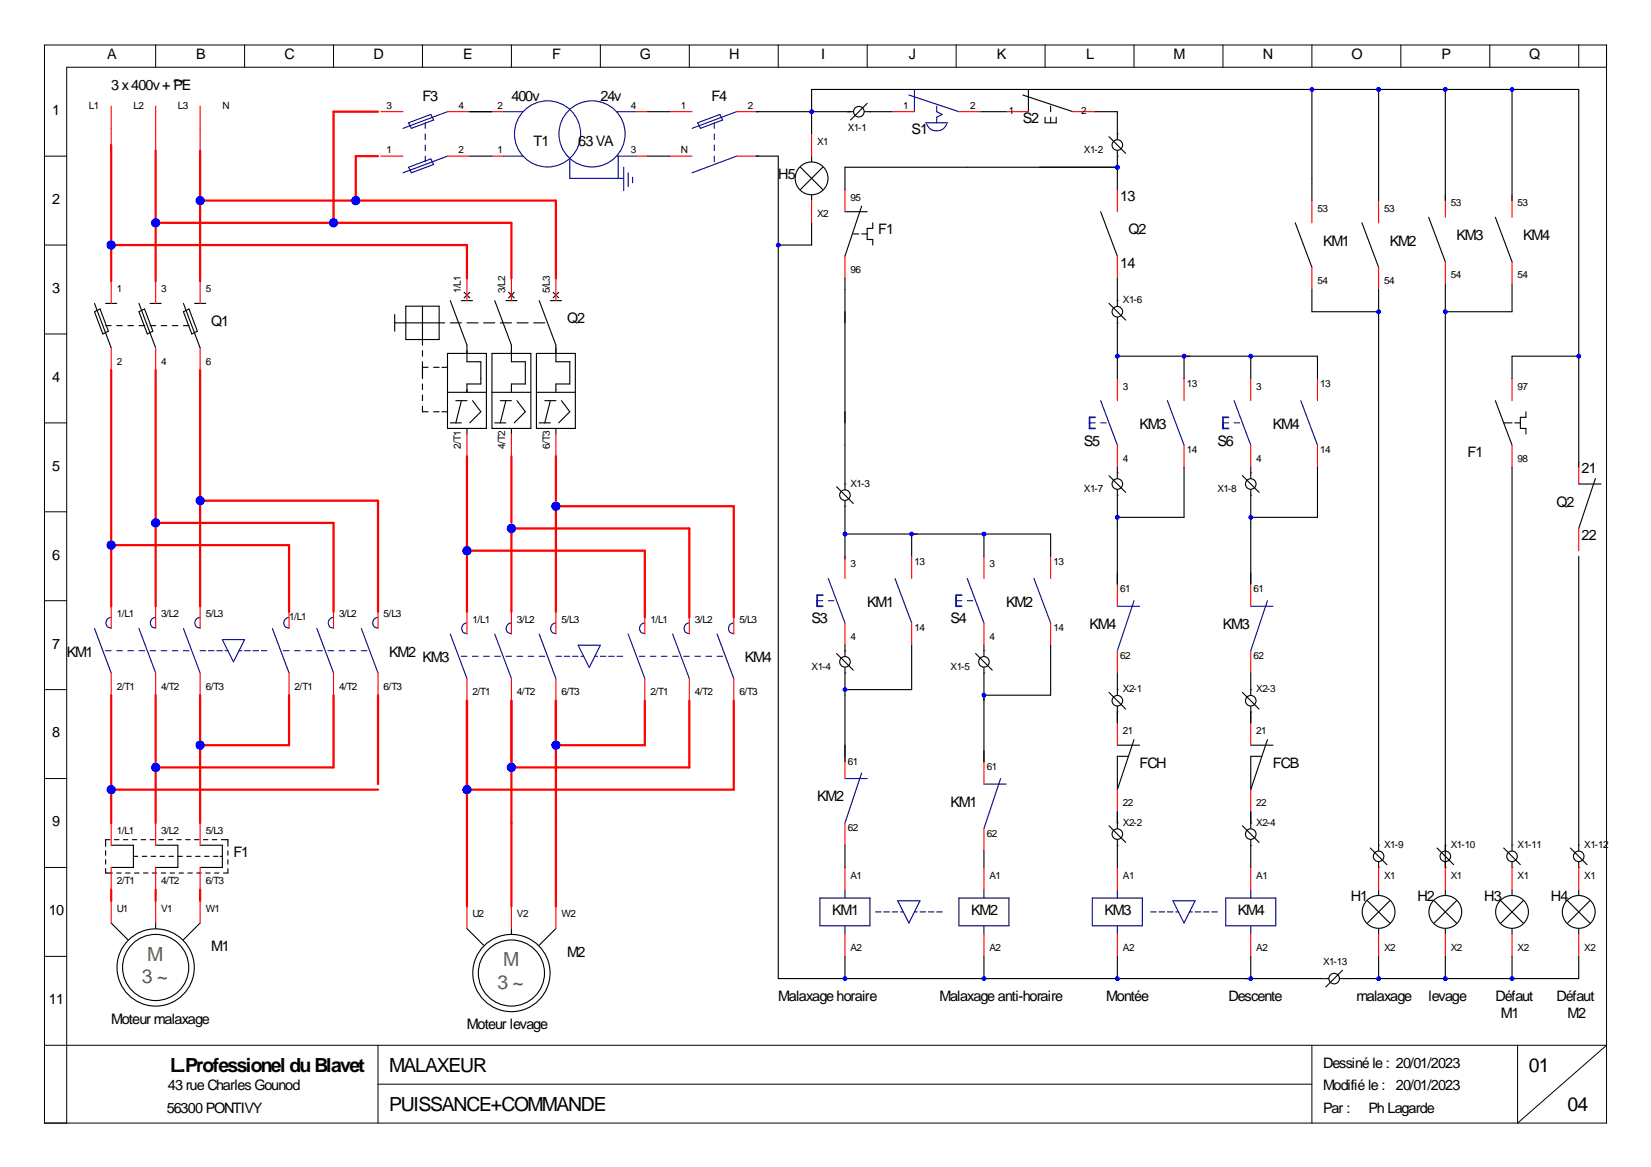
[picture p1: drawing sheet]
<svg xmlns="http://www.w3.org/2000/svg" width="297mm" height="210mm" viewBox="0 0 297 210" stroke-linecap="round" stroke-linejoin="round" font-family="sans-serif">
<g fill="none" stroke="#000" stroke-width=".18">
<path d="M8 8.1h281v194h-281zM28 8.1v4M44 8.1v4M60 8.1v4M76 8.1v4M92 8.1v4M108 8.1v4M124 8.1v4M140 8.1v4M156 8.1v4M172 8.1v4M188 8.1v4"/>
<path d="M204 8.1v4M220 8.1v4M236 8.1v4M252 8.1v4M268 8.1v4M284 8.1v4M289 12.1h-277v190M8 28.1h4M8 44.1h4M8 60.1h4M8 76.1h4M8 92.1h4"/>
<path d="M8 108.1h4M8 124.1h4M8 140.1h4M8 156.1h4M8 172.1h4M8 188.1h281l-16 14v-14M68 188.1v14M68 195.1h168M236 188.1v14"/>
</g>
<g fill="none" stroke="#f00" stroke-width=".2">
<path d="M20 19.1v8M28 19.1v8M36 19.1v8M68.5 20.1h4M68.5 28.1h4M80.5 20.1h4M80.5 28.1h4M88.5 20.1h2M88.5 28.1h2M114.5 20.1h2M114.5 28.1h2M120.5 20.1h4"/>
<path d="M120.5 28.1h4M132.5 20.1h4M132.5 28.1h4M146 24.1v4M146 36.1v4M152 34.1v4M152.5 20.1h.1M156.5 20.1h.1M160.5 20.1h4M172.5 20.1h4M181 20.1h4M193 20.1h4"/>
<path d="M201 24.1h.1M201 28.1h.1M201 34.1v4M236 36.1v4M248 36.1v4M260 35.1v4M272 35.1v4M20 50.6v4M28 50.6v4M36 50.6v4M84 50.1v4M92 50.1v4"/>
<path d="M100 50.1v4M152 46.1v4M201 54.1h.1M201 58.1h.1M201 46.1v4M236 48.1v4M248 48.1v4M260 47.1v4M272 47.1v4M20 62.6v4M28 62.6v4M36 62.6v4"/>
<path d="M84 78.1v4M92 78.1v4M100 78.1v4M201 68.1v4M213 68.1v4M225 68.1v4M237 68.1v4M272 68.1v4M152 87.1h.1M152 91.1h.1M201 85.1h.1M201 89.1h.1"/>
<path d="M201 80.1v4M213 80.1v4M225 85.1h.1M225 89.1h.1M225 80.1v4M237 80.1v4M272 80.1v4M284 83.1v4M284 95.1v4M20 109.1v4M28 109.1v4M36 109.1v4"/>
<path d="M52 109.1v4M60 109.1v4M68 109.1v4M84 110.1v4M92 110.1v4M100 110.1v4M116 110.1v4M124 110.1v4M132 110.1v4M152 117.1h.1M152 100.1v4M152 112.1v4"/>
<path d="M164 100.1v4M164 112.1v4M177 117.1h.1M177 100.1v4M177 112.1v4M189 100.1v4M189 112.1v4M201 105.1v4M201 117.1v4M225 105.1v4M225 117.1v4M20 121.1v4"/>
<path d="M28 121.1v4M36 121.1v4M52 121.1v4M60 121.1v4M68 121.1v4M84 122.1v4M92 122.1v4M100 122.1v4M116 122.1v4M124 122.1v4M132 122.1v4M152 121.1h.1"/>
<path d="M152 136.1v4M177 121.1h.1M177 137.1v4M201 124.1h.1M201 128.1h.1M201 130.1v4M225 124.1h.1M225 128.1h.1M225 130.1v4M20 148.1v4M20 156.1v4M28 148.1v4"/>
<path d="M28 156.1v4M36 148.1v4M36 156.1v4M152 148.1v4M152 156.1v4M177 149.1v4M177 156.1v4M201 148.1h.1M201 152.1h.1M201 142.1v4M201 156.1v4M225 148.1h.1"/>
<path d="M225 152.1h.1M225 142.1v4M225 156.1v4M248 152.1h.1M248 156.1h.1M248 156.1v4M260 152.1h.1M260 156.1h.1M260 156.1v4M272 152.1h.1M272 156.1h.1M272 156.1v4"/>
<path d="M284 152.1h.1M284 156.1h.1M284 156.1v4M20 162.1v4M28 162.1v4M36 162.1v4M84 163.1v4M92 163.1v4M100 163.1v4M152 168.1v4M177 168.1v4M201 168.1v4"/>
<path d="M225 168.1v4M238 176.1h.1M242 176.1h.1M248 168.1v4M260 168.1v4M272 168.1v4M284 168.1v4"/>
</g>
<g fill="none" stroke="#000080" stroke-width=".2">
<path d="M163.5 17.1l9 3M164.5 16.1v4M168.5 19.1v1l1 .5-1 .5v1M73.5 30.1l4-1.5 .5 1-4 1.5zM73.5 22.1l4-1.5 .5 1-4 1.5zM76.5 22.1v1M76.5 24.1v1M76.5 26.1v1M76.5 28.1v1M80.5 20.1l-8 3M80.5 28.1l-8 3M90.5 20.1h3.5"/>
<path d="M90.5 28.1h3.5M102.5 28.6v3.5h9.7M111 20.1h3.5M111 28.1h3.5M111.2 28.1v4M112.2 30.1v4.2M113 31.1v2.5M113.8 31.9v1M125.5 22.1l4-1.5 .5 1-4 1.5zM128.5 22.1v1M128.5 24.1v1M128.5 26.1v1"/>
<path d="M128.5 28.1v1M132.5 20.1l-8 3M132.5 28.1l-8 3M166.5 22.1h4M166.7 22.3a1.92 1.92 0 0 0 1.8 1.2 1.92 1.92 0 0 0 1.8-1.2M197 76.1h-1v1M198 72.1l3 8M198 76.1h1M210 72.1l3 8M221 76.1h-1v1M222 76.1h1M222 72.1l3 8"/>
<path d="M234 72.1l3 8M17 113.1l3 8M19 117.1h1M20 111.1a.95 .95 0 0 0-1 .9 .95 .95 0 0 0 1 1M21 117.1h1M23 117.1h1M25 113.1l3 8M25 117.1h1M27 117.1h1M28 111.1a.95 .95 0 0 0-1 .9 .95 .95 0 0 0 1 1M29 117.1h1M31 117.1h1"/>
<path d="M33 113.1l3 8M33 117.1h1M36 111.1a.95 .95 0 0 0-1 .9 .95 .95 0 0 0 1 1M36 117.1h1M37.5 117.1h1M39 117.1h1M40 115.1h4l-2 4zM40.5 117.1h.5M43 117.1h.5M44 117.1h1M45.5 117.1h1M47 117.1h1"/>
<path d="M49 113.1l3 8M51 117.1h1M52 111.1a.95 .95 0 0 0-1 .9 .95 .95 0 0 0 1 1M53 117.1h1M55 117.1h1M57 117.1h1M57 113.1l3 8M59 117.1h1M60 111.1a.95 .95 0 0 0-1 .9 .95 .95 0 0 0 1 1M61 117.1h1M63 117.1h1M65 117.1h1"/>
<path d="M65 113.1l3 8M68 111.1a.95 .95 0 0 0-1 .9 .95 .95 0 0 0 1 1M81 114.1l3 8M83 118.1h1M84 112.1a.95 .95 0 0 0-1 .9 .95 .95 0 0 0 1 1M85 118.1h1M87 118.1h1M89 118.1h1M89 114.1l3 8M91 118.1h1M92 112.1a.95 .95 0 0 0-1 .9 .95 .95 0 0 0 1 1M93 118.1h1"/>
<path d="M95 118.1h1M97 118.1h1M97 114.1l3 8M100 112.1a.95 .95 0 0 0-1 .9 .95 .95 0 0 0 1 1M100 118.1h1M101.5 118.1h1M103 118.1h1M104 116.1h4l-2 4zM104.5 118.1h.5M107 118.1h.5M108 118.1h1M109.5 118.1h1"/>
<path d="M111 118.1h1M113 114.1l3 8M115 118.1h1M116 112.1a.95 .95 0 0 0-1 .9 .95 .95 0 0 0 1 1M117 118.1h1M119 118.1h1M121 114.1l3 8M121 118.1h1M123 118.1h1M124 112.1a.95 .95 0 0 0-1 .9 .95 .95 0 0 0 1 1M125 118.1h1M127 118.1h1"/>
<path d="M129 114.1l3 8M129 118.1h1M132 112.1a.95 .95 0 0 0-1 .9 .95 .95 0 0 0 1 1M148 108.1h-1v1M149 104.1l3 8M149 108.1h1M161 104.1l3 8M173 108.1h-1v1M174 108.1h1M174 104.1l3 8M186 104.1l3 8M201 109.1h4"/>
<path d="M204 108.1l-3 9M225 109.1h4M228 108.1l-3 9M155 139.1l-3 9M152 140.1h4M177 141.1h4M180 140.1l-3 9M147.5 161.6h9v5h-9zM152 160.1v1.5M152 166.6v1.5M157.5 164.1h1M159 164.1h1"/>
<path d="M160.5 164.1h1M161.5 162.1h4l-2 4zM162 164.1h.5M164.5 164.1h.5M165.5 164.1h1M167 164.1h1M168.5 164.1h1M172.5 161.6h9v5h-9zM177 160.1v1.5M177 166.6v1.5M196.5 161.6h9v5h-9zM201 160.1v1.5"/>
<path d="M201 166.6v1.5M207 164.1h1M208.5 164.1h1M210 164.1h1M211 162.1h4l-2 4zM211.5 164.1h.5M214 164.1h.5M215 164.1h1M216.5 164.1h1M218 164.1h1M220.5 161.6h9v5h-9zM225 160.1v1.5"/>
<path d="M225 166.6v1.5"/>
<circle cx="98.5" cy="24.1" r="6"/>
<circle cx="106.5" cy="24.1" r="6"/>
</g>
<g fill="none" stroke="#000" stroke-width=".2">
<path d="M156 18.6l-3 3M184 17.1l9 3M185 16.1v4M189 19.1v1M236 16.1v20M248 16.1v20M260 16.1v20M272 16.1v20M84.5 20.1h4M84.5 28.1h4M116.5 20.1h4M116.5 28.1h4"/>
<path d="M136 20.1h17.5M136 28.1h4v148h99M144 30.1l4 4M146 24.1v-8h138v68M146 28.1v1M146 35.1v1M148 30.1l-4 4M152 38.1h4M155 37.1l-3 9M155.5 20.1h5M176.5 20.1h4.5M188 21.1v1h2v-1"/>
<path d="M189 21.1v1M197 20.1h4v5M198 38.1l3 8M199.5 24.6l3 3M201 27.1v7M201 30.1h-49v4M257 39.1l3 8M269 39.1l3 8M17 54.6l3 8M17 56.1l1-.5 1.5 4-1 .5zM19 58.6h1M19 54.6h2"/>
<path d="M21 58.6h1M23 58.6h1M25 54.6l3 8M25 58.6h1M25 56.1l1-.5 1.5 4-1 .5zM27 58.6h1M27 54.6h2M29 58.6h1M31 58.6h1M33 54.6l3 8M33 58.6h1M33 56.1l1-.5 1.5 4-1 .5z"/>
<path d="M35 54.6h2M71 58.1h9M71 56.6v3M73 55.1h6v6h-6zM76 55.1v7M81 54.1l3 8v3h2.5v4h-2.5v1.5M81 58.1h2M83 54.1h2M83.5 52.6l1 1M84 58.1h2M84.5 52.6l-1 1M87 58.1h2"/>
<path d="M89 54.1l3 8v3h2.5v4h-2.5v1.5M90 58.1h2M91 54.1h2M91.5 52.6l1 1M92.5 52.6l-1 1M93 58.1h2M96 58.1h2M97 54.1l3 8v3h2.5v4h-2.5v1.5M99 54.1h2M99.5 52.6l1 1M100.5 52.6l-1 1M146 40.1v4h-6"/>
<path d="M152 50.1v38M153.5 42.1h1M155 42.1h1M157 40.1v1h-1v2h1v1M199.5 54.6l3 3M201 50.1v5M201 57.1v11M233 40.1l3 8M236 52.1v4h12M245 40.1l3 8M248 52.1v101M260 51.1v105"/>
<path d="M272 51.1v5h-12M76 63.1v1M76 65.1v3M76 69.1v1M76 71.1v1M76 73.1v1h1M76 66.1h1M78 74.1h1M78 66.1h1M79.5 74.1h1M79.5 66.1h1M80.5 63.6h7v13.5h-7z"/>
<path d="M80.5 70.6h7M81 76.1h2M82 72.1h2M83 72.1l-1 4M84 77.1v1M85 72.1l1.5 2-2 2M88.5 63.6h7v13.5h-7zM88.5 70.6h7M89 76.1h2M90 72.1h2M91 72.1l-1 4M92 77.1v1"/>
<path d="M93 72.1l1.5 2-2 2M96.5 63.6h7v13.5h-7zM96.5 70.6h7M97 76.1h2M98 72.1h2M99 72.1l-1 4M100 77.1v1M101 72.1l1.5 2-2 2M201 64.1h36v4M213 64.1v4M225 64.1v4M269 72.1l3 8"/>
<path d="M270.5 76.1h1.5M272.5 76.1h1M274.5 74.1v1h-1v2h1v1M284 64.1h-12v4M150.5 87.6l3 3M152 96.1h37v4M152 90.1v10.5M164 96.1v4M177 96.1v4M199.5 85.6l3 3M201 84.1v2M201 88.1v17"/>
<path d="M213 84.1v9h-12M223.5 85.6l3 3M225 84.1v2M225 88.1v17M237 84.1v9h-12M272 84.1v69M284 87.1h4M287 86.1l-3 9M150.5 117.6l3 3M152 116.1v2M164 116.1v8h-12M175.5 117.6l3 3"/>
<path d="M177 116.1v2M189 116.1v9h-12M284 100.1v53M152 120.1v17M177 120.1v17M199.5 124.6l3 3M201 121.1v4M201 127.1v3M201 134.1h4M204 133.1l-3 9v-6h2M223.5 124.6l3 3M225 121.1v4"/>
<path d="M225 127.1v3M225 134.1h4M228 133.1l-3 9v-6h2M19 156.3v.8h1.2M19 153.1v.8M19 154.7v.8M19.8 151.1h-.8v1.2M20 152.1h4v4h-4M20.6 151.1h.8M21 157.1h.8M22.2 151.1h.8M22.6 157.1h.8"/>
<path d="M23.8 151.1h.8M24 154.1h.8M24.2 157.1h.8M25.4 151.1h.8M25.6 154.1h.8M25.8 157.1h.8M27 151.1h.8M27.2 154.1h.8M27.4 157.1h.8M28 152.1h4v4h-4M28.6 151.1h.8M28.8 154.1h.8"/>
<path d="M29 157.1h.8M30.2 151.1h.8M30.4 154.1h.8M30.6 157.1h.8M31.8 151.1h.8M32 154.1h.8M32.2 157.1h.8M33.4 151.1h.8M33.6 154.1h.8M33.8 157.1h.8M35 151.1h.8M35.2 154.1h.8"/>
<path d="M35.4 157.1h.8M36 152.1h4v4h-4M36.6 151.1h.8M36.8 154.1h.8M37 157.1h.8M38.2 151.1h.8M38.4 154.1h.8M38.6 157.1h.8M39.6 154.1h.4M39.8 151.1h1.2v1.2M41 153.1v.8M41 154.7v.8"/>
<path d="M41 156.3v.8h-.8M152 152.1v4M177 153.1v3M199.5 148.6l3 3M201 146.1v3M201 151.1v5M223.5 148.6l3 3M225 146.1v3M225 151.1v5M246.5 152.6l3 3M248 155.1v1M258.5 152.6l3 3"/>
<path d="M270.5 152.6l3 3M272 155.1v1M282.5 152.6l3 3M284 155.1v1M20 166.1l3 3M28 166.1v1M36 166.1l-3 3M84 167.1l3 3M92 167.1v1M100 167.1l-3 3M152 172.1v4M177 172.1v4"/>
<path d="M201 172.1v4M225 172.1v4M241.5 174.6l-3 3M246 162.1l4 4M248 160.1v1M248 167.1v1M248 172.1v4M250 162.1l-4 4M258 162.1l4 4M260 160.1v1M260 167.1v1M260 172.1v4"/>
<path d="M262 162.1l-4 4M270 162.1l4 4M272 160.1v1M272 167.1v1M272 172.1v4M274 162.1l-4 4M282 162.1l4 4M284 172.1v4h-43M284 160.1v1M284 167.1v1M286 162.1l-4 4"/>
<circle cx="146" cy="32.1" r="2.95"/>
<circle cx="154.5" cy="20.1" r=".95"/>
<circle cx="201" cy="26.1" r=".95"/>
<circle cx="201" cy="56.1" r=".95"/>
<circle cx="152" cy="89.1" r=".95"/>
<circle cx="201" cy="87.1" r=".95"/>
<circle cx="225" cy="87.1" r=".95"/>
<circle cx="152" cy="119.1" r=".95"/>
<circle cx="177" cy="119.1" r=".95"/>
<circle cx="201" cy="126.1" r=".95"/>
<circle cx="225" cy="126.1" r=".95"/>
<circle cx="201" cy="150.1" r=".95"/>
<circle cx="225" cy="150.1" r=".95"/>
<circle cx="248" cy="154.1" r=".95"/>
<circle cx="260" cy="154.1" r=".95"/>
<circle cx="272" cy="154.1" r=".95"/>
<circle cx="284" cy="154.1" r=".95"/>
<circle cx="28" cy="174.1" r="7"/>
<circle cx="28" cy="174.1" r="6"/>
<circle cx="92" cy="175.1" r="7"/>
<circle cx="92" cy="175.1" r="6"/>
<circle cx="240" cy="176.1" r=".95"/>
<circle cx="248" cy="164.1" r="2.95"/>
<circle cx="260" cy="164.1" r="2.95"/>
<circle cx="272" cy="164.1" r="2.95"/>
<circle cx="284" cy="164.1" r="2.95"/>
</g>
<path d="M197 75.1h-1v2h1M221 75.1h-1v2h1M148 107.1h-1v2h1M173 107.1h-1v2h1" fill="none" stroke="#000080" stroke-width=".3"/>
<g fill="none" stroke="#f00" stroke-width=".4">
<path d="M20 26.1v24.5M28 27.1v23.5M36 36.1h64v14M36 27.1v23.5M68 20.1h-8v20M68 28.1h-4v8M20 44.1h64v6M28 40.1h64v10M20 66.6v42.5M28 66.6v42.5M36 66.6v42.5M20 98.1h32v12"/>
<path d="M28 94.1h32v16M36 90.1h32v20M84 99.1h32v12M84 82.1v28M92 82.1v12M100 82.1v8M92 110.1v-15h32v16M100 110.1v-19h32v20M20 125.1v23M28 125.1v23M36 125.1v23M52 125.1v9h-16"/>
<path d="M60 125.1v13h-32M68 125.1v16M84 126.1v37M92 126.1v37M100 126.1v37M116 126.1v8h-16M124 126.1v12h-32M132 126.1v16h-48M20 142.1h48M20 160.1v2M28 160.1v2M36 160.1v2"/>
</g>
<g fill="#00f" stroke="#00f" stroke-width=".18">
<circle cx="36" cy="90.1" r=".75"/>
<circle cx="28" cy="94.1" r=".75"/>
<circle cx="20" cy="98.1" r=".75"/>
<circle cx="100" cy="134.1" r=".75"/>
<circle cx="92" cy="138.1" r=".75"/>
<circle cx="20" cy="44.1" r=".75"/>
<circle cx="84" cy="142.1" r=".75"/>
<circle cx="100" cy="91.1" r=".75"/>
<circle cx="92" cy="95.1" r=".75"/>
<circle cx="84" cy="99.1" r=".75"/>
<circle cx="36" cy="36.1" r=".75"/>
<circle cx="20" cy="142.1" r=".75"/>
<circle cx="28" cy="138.1" r=".75"/>
<circle cx="36" cy="134.1" r=".75"/>
<circle cx="201" cy="30.1" r=".35"/>
<circle cx="152" cy="124.1" r=".35"/>
<circle cx="177" cy="125.1" r=".35"/>
<circle cx="201" cy="93.1" r=".35"/>
<circle cx="225" cy="93.1" r=".35"/>
<circle cx="201" cy="176.1" r=".35"/>
<circle cx="177" cy="176.1" r=".35"/>
<circle cx="152" cy="176.1" r=".35"/>
<circle cx="152" cy="96.1" r=".35"/>
<circle cx="177" cy="96.1" r=".35"/>
<circle cx="164" cy="96.1" r=".35"/>
<circle cx="201" cy="64.1" r=".35"/>
<circle cx="225" cy="64.1" r=".35"/>
<circle cx="213" cy="64.1" r=".35"/>
<circle cx="28" cy="40.1" r=".75"/>
<circle cx="64" cy="36.1" r=".75"/>
<circle cx="60" cy="40.1" r=".75"/>
<circle cx="260" cy="56.1" r=".35"/>
<circle cx="146" cy="20.1" r=".35"/>
<circle cx="236" cy="16.1" r=".35"/>
<circle cx="248" cy="56.1" r=".35"/>
<circle cx="248" cy="16.1" r=".35"/>
<circle cx="260" cy="16.1" r=".35"/>
<circle cx="272" cy="16.1" r=".35"/>
<circle cx="140" cy="44.1" r=".35"/>
<circle cx="225" cy="176.1" r=".35"/>
<circle cx="248" cy="176.1" r=".35"/>
<circle cx="260" cy="176.1" r=".35"/>
<circle cx="272" cy="176.1" r=".35"/>
<circle cx="284" cy="64.1" r=".35"/>
</g>
<text font-size="4.4" fill="#808000" x="31" y="15.6">~</text>
<g font-size="3.5" fill="#808000">
<text x="26.5" y="172.9">M</text>
<text x="90.5" y="173.9">M</text>
<text x="25.5" y="176.9">3 ~</text>
<text x="89.5" y="177.9">3 ~</text>
</g>
<g font-size="3.5">
<text x="30.6" y="192.9">L.Professionel duBlavet</text>
<text x="70" y="192.9">MALAXEUR</text>
<text x="275" y="192.9">01</text>
<text x="70" y="199.9">PUISSANCE+COMMANDE</text>
<text x="282" y="199.9">04</text>
</g>
<g font-size="2.6">
<text x="19.3" y="10.7">A</text>
<text x="35.3" y="10.7">B</text>
<text x="51.2" y="10.7">C</text>
<text x="67.2" y="10.7">D</text>
<text x="83.3" y="10.7">E</text>
<text x="99.3" y="10.7">F</text>
<text x="115.1" y="10.7">G</text>
<text x="131.2" y="10.7">H</text>
<text x="147.7" y="10.7">I</text>
<text x="163.5" y="10.7">J</text>
<text x="179.3" y="10.7">K</text>
<text x="195.4" y="10.7">L</text>
<text x="211.1" y="10.7">M</text>
<text x="227.2" y="10.7">N</text>
<text x="243.1" y="10.7">O</text>
<text x="259.3" y="10.7">P</text>
<text x="275.1" y="10.7">Q</text>
<text x="20" y="16.2">3 x400v+ PE</text>
<text x="9.4" y="20.7">1</text>
<text x="76" y="18.2">F3</text>
<text x="92" y="18.2">400v</text>
<text x="108" y="18.2">24v</text>
<text x="128" y="18.2">F4</text>
<text x="184" y="22.2">S2</text>
<text x="96" y="26.2">T1</text>
<text x="104" y="26.2">63 VA</text>
<text x="164" y="24.2">S1</text>
<text x="140" y="32.2">H5</text>
<text x="9.4" y="36.7">2</text>
<text x="201.5" y="36.2">13</text>
<text x="158" y="42.2">F1</text>
<text x="203" y="42.2">Q2</text>
<text x="238" y="44.2">KM1</text>
<text x="250" y="44.2">KM2</text>
<text x="262" y="43.2">KM3</text>
<text x="274" y="43.2">KM4</text>
<text x="9.4" y="52.7">3</text>
<text x="201.5" y="48.2">14</text>
<text x="38" y="58.7">Q1</text>
<text x="102" y="58.2">Q2</text>
<text x="9.4" y="68.7">4</text>
<text x="205" y="77.2">KM3</text>
<text x="229" y="77.2">KM4</text>
<text x="195" y="80.2">S5</text>
<text x="219" y="80.2">S6</text>
<text x="264" y="82.2">F1</text>
<text x="9.4" y="84.7">5</text>
<text x="284.5" y="85.2">21</text>
<text x="280" y="91.2">Q2</text>
<text x="9.4" y="100.7">6</text>
<text x="284.5" y="97.2">22</text>
<text x="146" y="112.2">S3</text>
<text x="156" y="109.2">KM1</text>
<text x="171" y="112.2">S4</text>
<text x="181" y="109.2">KM2</text>
<text x="196" y="113.2">KM4</text>
<text x="220" y="113.2">KM3</text>
<text x="9.4" y="116.7">7</text>
<text x="12" y="118.2">KM1</text>
<text x="70" y="118.2">KM2</text>
<text x="76" y="119.2">KM3</text>
<text x="134" y="119.2">KM4</text>
<text x="9.4" y="132.7">8</text>
<text x="205" y="138.2">FCH</text>
<text x="229" y="138.2">FCB</text>
<text x="9.4" y="148.7">9</text>
<text x="147" y="144.2">KM2</text>
<text x="171" y="145.2">KM1</text>
<text x="42" y="154.2">F1</text>
<text x="8.8" y="164.7">10</text>
<text x="149.7" y="164.7">KM1</text>
<text x="174.7" y="164.7">KM2</text>
<text x="198.7" y="164.7">KM3</text>
<text x="222.7" y="164.7">KM4</text>
<text x="243" y="162.2">H1</text>
<text x="255" y="162.2">H2</text>
<text x="267" y="162.2">H3</text>
<text x="279" y="162.2">H4</text>
<text x="38" y="171.2">M1</text>
<text x="102" y="172.2">M2</text>
<text x="8.8" y="180.7">11</text>
<text x="20" y="184.2">Moteur malaxage</text>
<text x="84" y="185.2">Moteur levage</text>
<text x="140" y="180.2">Malaxage horaire</text>
<text x="169" y="180.2">Malaxage anti-horaire</text>
<text x="199" y="180.2">Montée</text>
<text x="221" y="180.2">Descente</text>
<text x="244" y="180.2">malaxage</text>
<text x="257" y="180.2">levage</text>
<text x="269" y="180.2">Défaut</text>
<text x="270" y="183.2">M1</text>
<text x="280" y="180.2">Défaut</text>
<text x="282" y="183.2">M2</text>
<text x="30.2" y="196.2">43 rue Charles Gounod</text>
<text x="238" y="192.2">Dessiné le : 20/01/2023</text>
<text x="238" y="196.2">Modifié le :</text>
<text x="251.1" y="196.2">20/01/2023</text>
<text x="30" y="200.2">56300 PONTIVY</text>
<text x="238" y="200.2">Par :</text>
<text x="246.2" y="200.2">Ph Lagarde</text>
</g>
<g font-size="1.8">
<text x="16" y="19.6">L1</text>
<text x="24" y="19.6">L2</text>
<text x="32" y="19.6">L3</text>
<text x="40" y="19.6">N</text>
<text x="69.5" y="19.6">3</text>
<text x="82.5" y="19.6">4</text>
<text x="89.5" y="19.6">2</text>
<text x="113.5" y="19.6">4</text>
<text x="122.5" y="19.6">1</text>
<text x="134.5" y="19.6">2</text>
<text x="152.5" y="23.6">X1-1</text>
<text x="162.5" y="19.6">1</text>
<text x="174.5" y="19.6">2</text>
<text x="181.5" y="20.6">1</text>
<text x="194.5" y="20.6">2</text>
<text x="69.5" y="27.6">1</text>
<text x="82.5" y="27.6">2</text>
<text x="89.5" y="27.6">1</text>
<text x="113.5" y="27.6">3</text>
<text x="122.5" y="27.6">N</text>
<text x="147" y="26.1">X1</text>
<text x="195" y="27.6">X1-2</text>
<text x="147" y="39.1">X2</text>
<text x="153" y="36.1">95</text>
<text x="237" y="38.1">53</text>
<text x="249" y="38.1">53</text>
<text x="261" y="37.1">53</text>
<text x="273" y="37.1">53</text>
<text x="21" y="52.6">1</text>
<text x="29" y="52.6">3</text>
<text x="37" y="52.6">5</text>
<text x="82.9" y="52.8" transform="rotate(-90 82.9 52.8)">1/L1</text>
<text x="90.9" y="52.8" transform="rotate(-90 90.9 52.8)">3/L2</text>
<text x="98.9" y="52.8" transform="rotate(-90 98.9 52.8)">5/L3</text>
<text x="153" y="49.1">96</text>
<text x="237" y="51.1">54</text>
<text x="249" y="51.1">54</text>
<text x="261" y="50.1">54</text>
<text x="273" y="50.1">54</text>
<text x="202" y="54.6">X1-6</text>
<text x="21" y="65.6">2</text>
<text x="29" y="65.6">4</text>
<text x="37" y="65.6">6</text>
<text x="202" y="70.1">3</text>
<text x="213.5" y="69.6">13</text>
<text x="226" y="70.1">3</text>
<text x="237.5" y="69.6">13</text>
<text x="273" y="70.1">97</text>
<text x="82.9" y="80.8" transform="rotate(-90 82.9 80.8)">2/T1</text>
<text x="90.9" y="80.8" transform="rotate(-90 90.9 80.8)">4/T2</text>
<text x="98.9" y="80.8" transform="rotate(-90 98.9 80.8)">6/T3</text>
<text x="202" y="83.1">4</text>
<text x="213.5" y="81.6">14</text>
<text x="226" y="83.1">4</text>
<text x="237.5" y="81.6">14</text>
<text x="273" y="83.1">98</text>
<text x="153" y="87.6">X1-3</text>
<text x="195" y="88.6">X1-7</text>
<text x="219" y="88.6">X1-8</text>
<text x="164.5" y="101.6">13</text>
<text x="189.5" y="101.6">13</text>
<text x="153" y="102.1">3</text>
<text x="178" y="102.1">3</text>
<text x="201.5" y="106.6">61</text>
<text x="225.5" y="106.6">61</text>
<text x="21" y="111.1">1/L1</text>
<text x="29" y="111.1">3/L2</text>
<text x="37" y="111.1">5/L3</text>
<text x="52" y="111.6">1/L1</text>
<text x="61" y="111.1">3/L2</text>
<text x="69" y="111.1">5/L3</text>
<text x="85" y="112.1">1/L1</text>
<text x="93" y="112.1">3/L2</text>
<text x="101" y="112.1">5/L3</text>
<text x="117" y="112.1">1/L1</text>
<text x="125" y="112.1">3/L2</text>
<text x="133" y="112.1">5/L3</text>
<text x="164.5" y="113.6">14</text>
<text x="189.5" y="113.6">14</text>
<text x="153" y="115.1">4</text>
<text x="178" y="115.1">4</text>
<text x="201.5" y="118.6">62</text>
<text x="225.5" y="118.6">62</text>
<text x="21" y="124.1">2/T1</text>
<text x="29" y="124.1">4/T2</text>
<text x="37" y="124.1">6/T3</text>
<text x="53" y="124.1">2/T1</text>
<text x="61" y="124.1">4/T2</text>
<text x="69" y="124.1">6/T3</text>
<text x="85" y="125.1">2/T1</text>
<text x="93" y="125.1">4/T2</text>
<text x="101" y="125.1">6/T3</text>
<text x="117" y="125.1">2/T1</text>
<text x="125" y="125.1">4/T2</text>
<text x="133" y="125.1">6/T3</text>
<text x="146" y="120.6">X1-4</text>
<text x="171" y="120.6">X1-5</text>
<text x="202" y="124.6">X2-1</text>
<text x="226" y="124.6">X2-3</text>
<text x="152.5" y="137.6">61</text>
<text x="202" y="132.1">21</text>
<text x="226" y="132.1">21</text>
<text x="177.5" y="138.6">61</text>
<text x="152.5" y="149.6">62</text>
<text x="202" y="145.1">22</text>
<text x="202" y="148.6">X2-2</text>
<text x="226" y="145.1">22</text>
<text x="226" y="148.6">X2-4</text>
<text x="21" y="150.1">1/L1</text>
<text x="29" y="150.1">3/L2</text>
<text x="37" y="150.1">5/L3</text>
<text x="177.5" y="150.6">62</text>
<text x="249" y="152.6">X1-9</text>
<text x="261" y="152.6">X1-10</text>
<text x="273" y="152.6">X1-11</text>
<text x="285" y="152.6">X1-12</text>
<text x="21" y="159.1">2/T1</text>
<text x="29" y="159.1">4/T2</text>
<text x="37" y="159.1">6/T3</text>
<text x="153" y="158.1">A1</text>
<text x="178" y="158.1">A1</text>
<text x="202" y="158.1">A1</text>
<text x="226" y="158.1">A1</text>
<text x="249" y="158.1">X1</text>
<text x="261" y="158.1">X1</text>
<text x="273" y="158.1">X1</text>
<text x="285" y="158.1">X1</text>
<text x="21" y="164.1">U1</text>
<text x="29" y="164.1">V1</text>
<text x="37" y="164.1">W1</text>
<text x="85" y="165.1">U2</text>
<text x="93" y="165.1">V2</text>
<text x="101" y="165.1">W2</text>
<text x="153" y="171.1">A2</text>
<text x="178" y="171.1">A2</text>
<text x="202" y="171.1">A2</text>
<text x="226" y="171.1">A2</text>
<text x="238" y="173.6">X1-13</text>
<text x="249" y="171.1">X2</text>
<text x="261" y="171.1">X2</text>
<text x="273" y="171.1">X2</text>
<text x="285" y="171.1">X2</text>
</g>
</svg>
